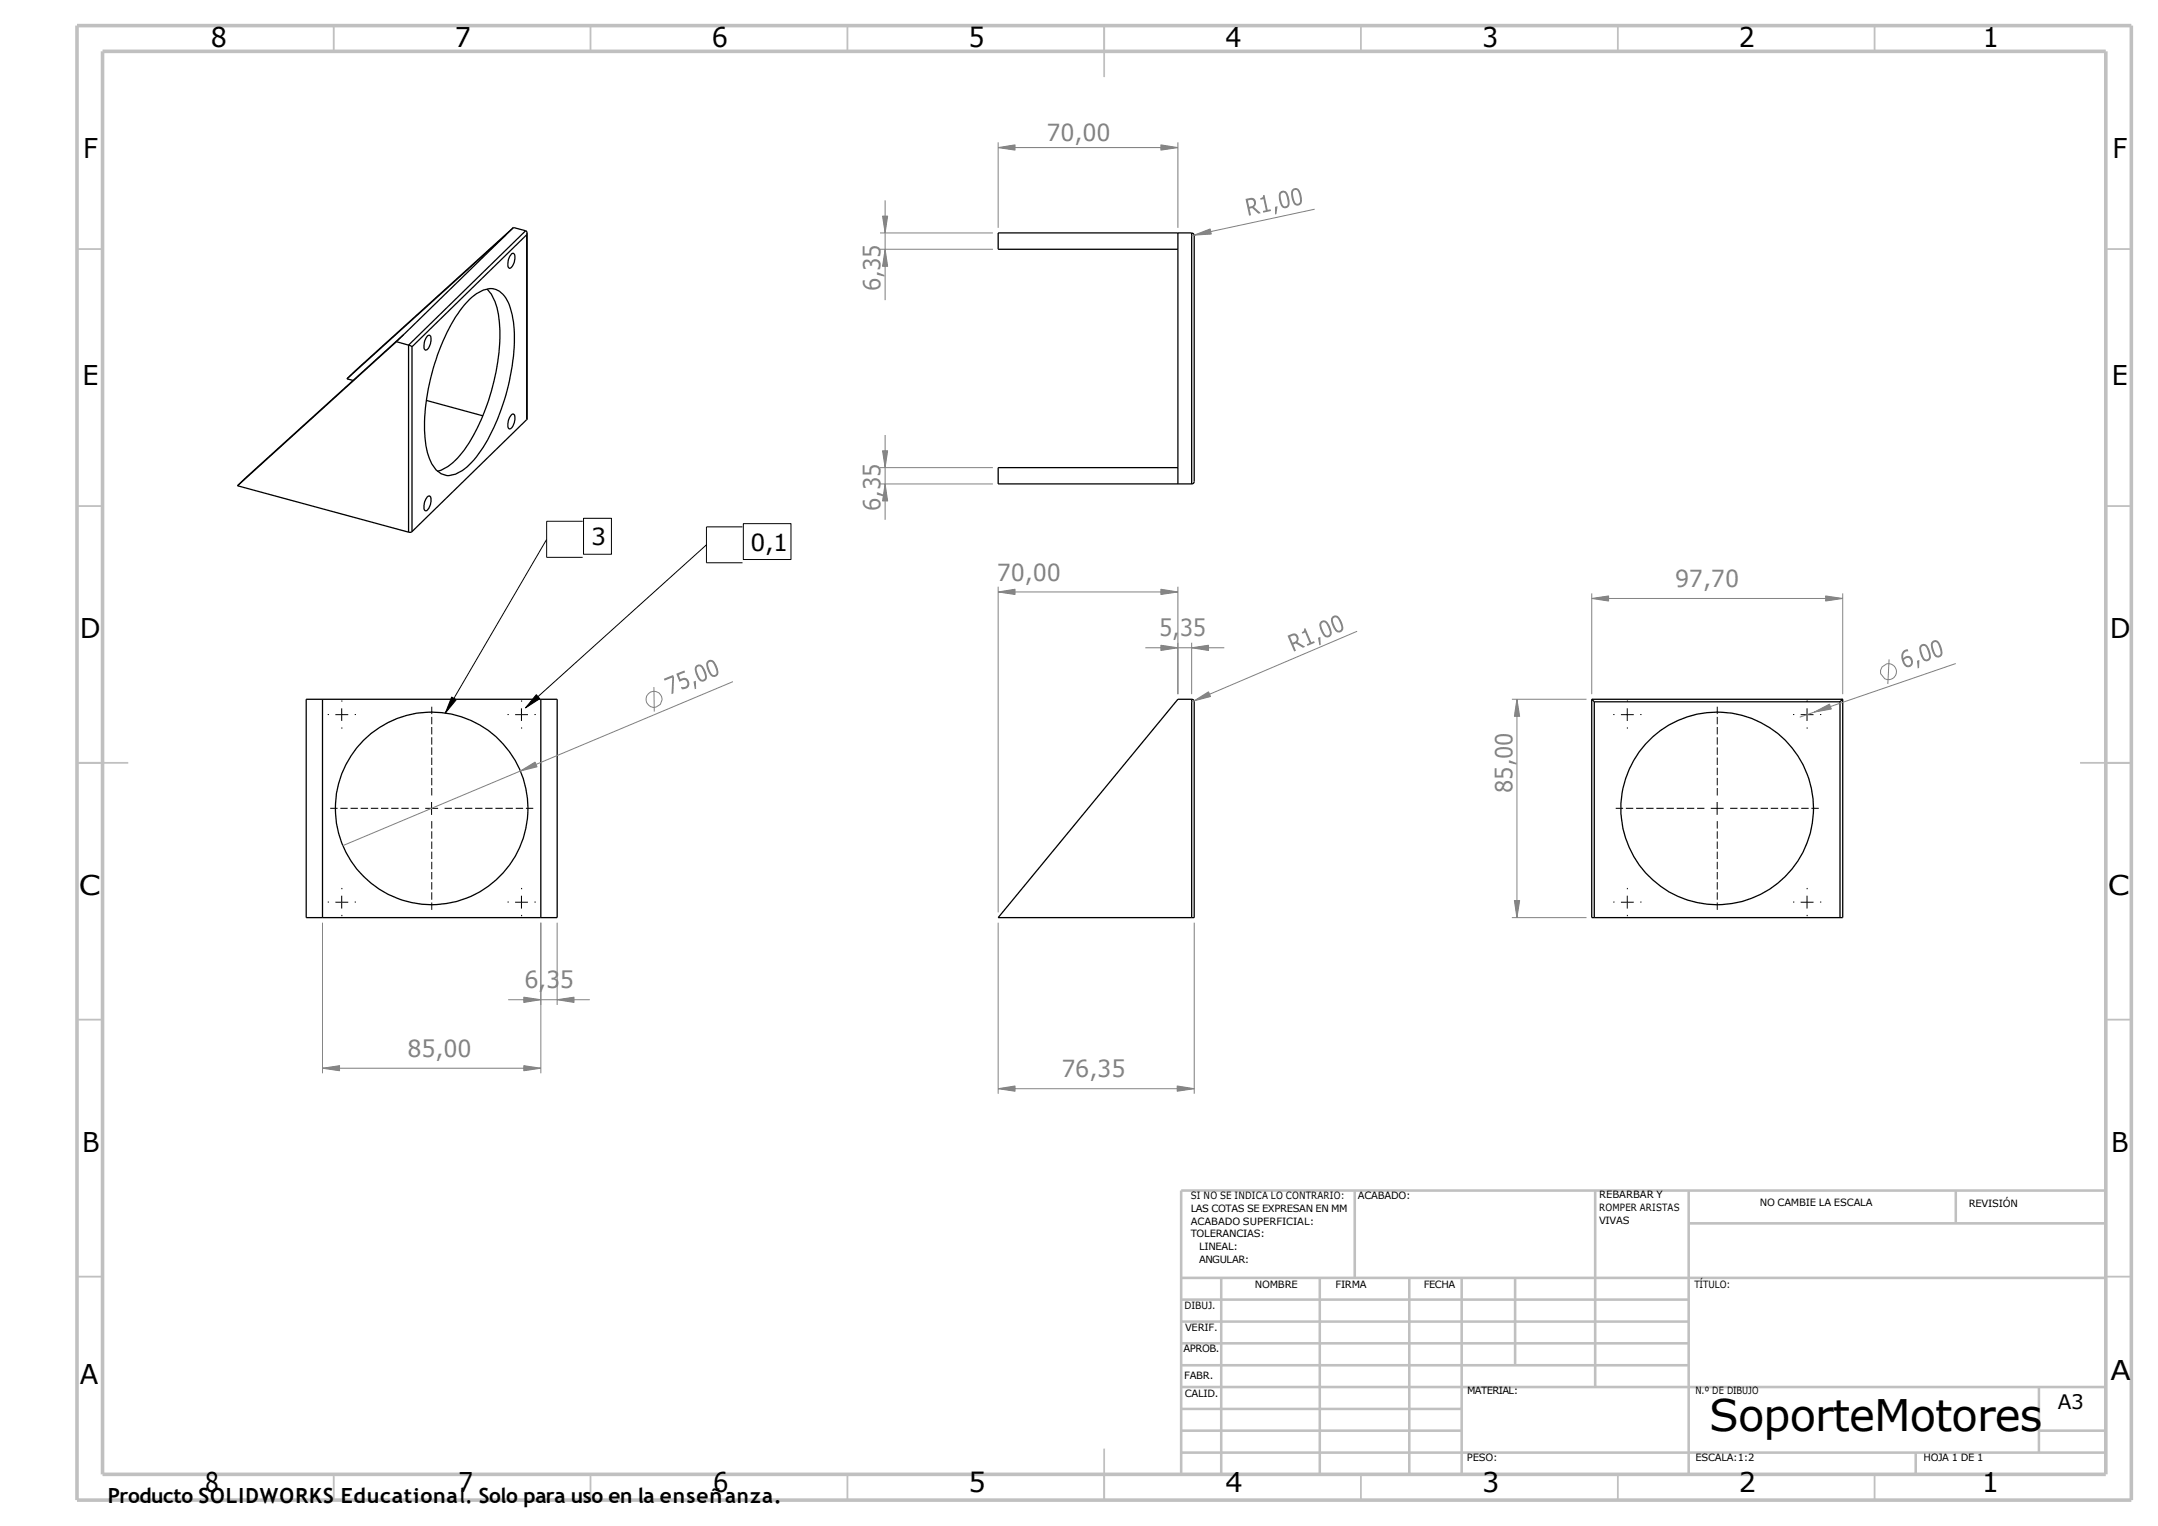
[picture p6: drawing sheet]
<svg xmlns="http://www.w3.org/2000/svg" width="420mm" height="297mm" viewBox="0 0 420 297" stroke-linecap="round" stroke-linejoin="round" font-family="sans-serif">
<g fill="none" stroke="#000" stroke-width=".25">
<path d="M91.4 58.3l.5-.4a5 5 0 0 1 4.7-1.5 5.5 5.5 0 0 1 3 4.3 29.7 29.7 0 0 1-.4 13.4 35 35 0 0 1-7.3 15.9l-.5 .4a6.5 6.5 0 0 1-4.4 2.2 4.5 4.5 0 0 1-3.4-3.3 23.6 23.6 0 0 1-.8-9.9 40.7 40.7 0 0 1 7.2-19.6zM94.8 56.2a10 10 0 0 1 2.4 6.5 40.9 40.9 0 0 1-7.2 25.4 9.5 9.5 0 0 1-4.8 3.6M98.5 45.7l-30.9 28M99.6 49.4a.5 .5 0 0 1 .6 .1 .5 .5 0 0 1 .1 .6 2.22 2.22 0 0 1-1.1 2.1 1.92 1.92 0 0 1 0-2.3zM100 44.3l-22.8 22.2M100 44.3l2.3 .6M100 44.3l-32.4 29.4M102.3 44.9a.57 .57 0 0 1 .2 .8M102.3 44.9l-22.8 22.3M102.5 45.7l-22.3 21.8M102.5 45.7v36M102.6 45.4l-.1 36.3"/>
<path d="M229.3 45.3v48.9M232 45.3l.3 .2 .2 .3v48l-.2 .3-.3 .1M232 45.3v48.9M232 45.3h-37.7v3.2h35M67.6 73.7l1.2 .4M77.2 66.5l-31 28.1M77.2 66.5l2.3 .7M78.7 65.1l-32.5 29.5M79.5 67.2l.7 .3M79.5 67.2v36.4M80.2 67.5v36M83 77.9l11 3"/>
<path d="M83.1 65.5a.43 .43 0 0 1 .6-.2 .43 .43 0 0 1 .2 .5 2.31 2.31 0 0 1-1 2.4 1.92 1.92 0 0 1 0-2.3zM46.2 94.6l33.3 9M83.1 96.8a.43 .43 0 0 1 .6-.2 .43 .43 0 0 1 .2 .5 2.67 2.67 0 0 1-.9 2.3h-.1a1.2 1.2 0 0 1-.3-1.5zM99.6 80.7a.5 .5 0 0 1 .6 .1 .5 .5 0 0 1 .1 .6 2.22 2.22 0 0 1-1.1 2.1 1.95 1.95 0 0 1 0-2.3zM102.5 81.7l-22.3 21.8M229.3 91h-35v3.2h37.7M80.2 103.5l-.7 .1M59.6 136.1h48.9v42.5h-48.9zM62.8 136.1v42.5M105.3 136.1v42.5M232 136.1l.3 .1 .2 .3v42.1h-.5M232 136.1h-2.7l-35 42.5h37.7"/>
<path d="M232 136.1v42.5M309.9 136.1l.5 .5M309.9 136.1v42.5h.5M309.9 136.1h48.9M310.4 136.6h47.8M310.4 136.6v42M358.2 136.6v42M358.8 136.1l-.6 .5M358.8 136.1v42.5h-.6M310.4 178.6h47.8"/>
<circle cx="84" cy="157.4" r="18.7"/>
<circle cx="334.3" cy="157.4" r="18.7"/>
</g>
<g fill="none" stroke="#808080" stroke-width=".19">
<path d="M172.3 39v19.4M194.3 28.7l3.3-.5v1zM194.3 27.7v16.7M194.3 28.7h35M226 28.2l3.3 .5-3.3 .5zM229.3 27.7v16.7M171.3 45.3h22M171.3 48.5h22M171.8 42.1h1l-.5 3.2zM172.3 48.5l.5 3.3h-1zM232.5 45.8l3.1-1.2 .2 1zM232.5 45.8l-.5 .1"/>
<path d="M256 40.7l-23.5 5.1M171.3 91h22M171.3 94.2h22M171.8 87.7h1l-.5 3.3zM172.3 94.2l.5 3.3h-1zM172.3 84.7v16.5M194.3 115.2l3.3-.5v1zM194.3 114.2v63.4M194.3 115.2h35M226 114.7l3.3 .5-3.3 .5zM229.3 114.2v20.9M309.9 116.5l3.3-.5v1z"/>
<path d="M309.9 115.5v19.6M309.9 116.5h48.9M355.5 116l3.3 .5-3.3 .5zM358.8 115.5v19.6M127.3 133.8l.1 4.7M142.7 132.7l-76 31.9M223 126.1h15.4M226 125.6l3.3 .5-3.3 .5zM232 126.1l3.3-.5v1zM232 125.1v10M232.5 136.4l2.8-1.7 .4 .9zM232.5 136.4l-.5 .2"/>
<path d="M264.2 122.9l-31.7 13.5M294.4 136.1h14.5M295.3 136.1l.6 3.3h-1.1zM295.3 136.1v42.5M353.2 138.6l3-1.5 .3 .9zM353.2 138.6l-2.8 1M367.8 128.4l-.2 4.8M380.8 129.2l-27.6 9.4M101.3 150.1l2.9-1.7 .4 .9zM62.8 179.6v29.3M105.3 179.6v29.3M108.5 179.6v16"/>
<path d="M194.3 179.6v33.3M232.5 179.6v33.3M294.4 178.6h14.5M294.8 175.3h1.1l-.6 3.3zM99 194.6h15.8M102 194.1l3.3 .5-3.3 .5zM108.5 194.6l3.3-.5v1zM62.8 207.9l3.3-.5v1zM62.8 207.9h42.5M102 207.4l3.3 .5-3.3 .5zM194.3 211.9l3.3-.5v1zM194.3 211.9h38.2"/>
<path d="M229.2 211.4l3.3 .5-3.3 .5z"/>
<circle cx="127.3" cy="136.1" r="1.55"/>
<circle cx="367.7" cy="130.7" r="1.55"/>
</g>
<g fill="none" stroke="#000" stroke-width=".19">
<path d="M106.4 105l-19.7 33.8M113.4 101.5h-7v7h7M137.5 106.1l-35.2 31.7M144.6 102.6h-7.1v7h7.1M65.3 139.1h2.5M66.5 137.9v2.4M87.9 135.7l.9 .5-2.1 2.6zM100.3 139.1h2.5M101.5 137.9v2.4M104.4 135.2l.7 .8-2.8 1.8zM315.6 139.1h2.5M316.8 137.9v2.4"/>
<path d="M350.6 139.1h2.5M351.8 137.9v2.4M82.8 157.4h2.5M84 156.1v2.5M333.1 157.4h2.5M334.3 156.1v2.5M65.3 175.6h2.5M66.5 174.4v2.5M100.3 175.6h2.5M101.5 174.4v2.5M315.6 175.6h2.5M316.8 174.4v2.5"/>
<path d="M350.6 175.6h2.5M351.8 174.4v2.5"/>
</g>
<g fill="none" stroke="#000" stroke-width=".19" stroke-dasharray="1.4 .5" stroke-linecap="butt">
<path d="M64.1 139.1h-.3M66.6 136.6v-.3M69.1 139.1h.2M99.1 139.1h-.3M101.6 136.6v-.3M104.1 139.1h.2M314.3 139.1h-.2M316.8 136.6v-.3M319.3 139.1h.3M349.3 139.1h-.2M351.8 136.6v-.3M354.3 139.1h.3"/>
<path d="M66.6 141.6v.2M81.6 157.3h-17.5M84.1 154.8v-17.5M84.1 159.8v17.5M86.6 157.3h17.5M101.6 141.6v.2M316.8 141.6v.2M331.8 157.3h-17.5M334.3 154.8v-17.5M334.3 159.8v17.5M336.8 157.3h17.5M351.8 141.6v.2"/>
<path d="M64.1 175.6h-.3M66.6 173.1v-.3M66.6 178.1v.2M69.1 175.6h.2M99.1 175.6h-.3M101.6 173.1v-.3M101.6 178.1v.2M104.1 175.6h.2M314.3 175.6h-.2M316.8 173.1v-.3M316.8 178.1v.2M319.3 175.6h.3"/>
<path d="M349.3 175.6h-.2M351.8 173.1v-.3M351.8 178.1v.2M354.3 175.6h.3"/>
</g>
<g fill="none" stroke="#c0c0c0" stroke-width=".35">
<path d="M65 5v5M115 5v5M165 5v5M215 5v10M265 5v5M315 5v5M365 5v5M15 48.5h5M410 48.5h5M15 98.5h5M410 98.5h5M15 148.5h10"/>
<path d="M405 148.5h10M15 198.5h5M410 198.5h5M15 248.5h5M410 248.5h5M65 287v5M115 287v5M165 287v5M215 282v10M265 287v5M315 287v5M365 287v5"/>
</g>
<g fill="none" stroke="#c0c0c0" stroke-width=".5">
<path d="M263.8 231.8v17M310.6 231.8v38.2M328.8 231.8v55.2M328.8 238.1h81.2M380.8 231.8v6.3M410 231.8h-180v55.2M230 248.8h180M230 257.3h98.8M230 253h98.8M237.8 248.8v38.2M257 248.8v38.2M274.4 248.8v38.2"/>
<path d="M284.6 248.8v38.2M295 248.8v17M230 265.8h98.8M230 261.5h98.8M230 278.5h54.6M230 274.3h54.6M230 270h180M397 278.5h13M397 270v12.8M230 282.8h180M373 282.8v4.2"/>
</g>
<path d="M15 5h400v287h-400zM20 10h390v277h-390z" fill="none" stroke="#c0c0c0" stroke-width=".7" stroke-linecap="butt"/>
<path d="M87.9 135.7l.9 .5-2.1 2.6zM104.4 135.2l.7 .8-2.8 1.8z" fill="#000"/>
<g fill="#808080">
<path d="M62.8 207.9l3.3-.5v1z"/>
<path d="M101.3 150.1l2.9-1.7 .4 .9z"/>
<path d="M102 207.4l3.3 .5-3.3 .5z"/>
<path d="M102 194.1l3.3 .5-3.3 .5z"/>
<path d="M108.5 194.6l3.3-.5v1z"/>
<path d="M172.3 94.2l.5 3.3h-1z"/>
<path d="M171.8 87.7h1l-.5 3.3z"/>
<path d="M172.3 48.5l.5 3.3h-1z"/>
<path d="M171.8 42.1h1l-.5 3.2z"/>
<path d="M194.3 211.9l3.3-.5v1z"/>
<path d="M194.3 115.2l3.3-.5v1z"/>
<path d="M194.3 28.7l3.3-.5v1z"/>
<path d="M226 125.6l3.3 .5-3.3 .5z"/>
<path d="M226 114.7l3.3 .5-3.3 .5z"/>
<path d="M226 28.2l3.3 .5-3.3 .5z"/>
<path d="M229.2 211.4l3.3 .5-3.3 .5z"/>
<path d="M232 126.1l3.3-.5v1z"/>
<path d="M232.5 136.4l2.8-1.7 .4 .9z"/>
<path d="M232.5 45.8l3.1-1.2 .2 1z"/>
<path d="M294.8 175.3h1.1l-.6 3.3z"/>
<path d="M295.3 136.1l.6 3.3h-1.1z"/>
<path d="M309.9 116.5l3.3-.5v1z"/>
<path d="M353.2 138.6l3-1.5 .3 .9z"/>
<path d="M355.5 116l3.3 .5-3.3 .5z"/>
</g>
<path d="M113.6 100.9h5.4v7h-5.4zM144.7 101.9h9.3v7h-9.3z" fill="none" stroke="#000" stroke-width=".19"/>
<g fill="#808080">
<path d="M250.7 123.8l.7-.3a.97 .97 0 0 1 1.3 .2 .97 .97 0 0 1-.1 1.3l1.5 .9-.4 .2-1.4-.8-.5 .2 .5 1.2-.3 .1zM251.2 124l.5 1.1a.75 .75 0 0 0 .7-.5 .75 .75 0 0 0-.2-.8l-.4-.1zM253.9 122.4l.2-.1 1.2 2.7 .5-.2 .2 .3-1.4 .6-.2-.3 .6-.2-.9-2.1-.5 .3-.2-.3a.52 .52 0 0 0 .5-.7zM256.6 124.2l.5-.2v1.5l-.2 .1zM257.1 121a1.03 1.03 0 0 1 1.7 .7l.3 .7a.98 .98 0 0 1 0 1.3 .98 .98 0 0 1-1.2 .2 3.3 3.3 0 0 1-.9-2.7zM257.4 121.3a2.1 2.1 0 0 0 .4 1.9 .6 .6 0 0 0 .8 .5 .6 .6 0 0 0 .2-1l-.2-.5a1.14 1.14 0 0 0-1.1-1zM259.4 120a1.03 1.03 0 0 1 1.7 .7l.3 .8a.97 .97 0 0 1 0 1.2 .97 .97 0 0 1-1.2 .3 3.3 3.3 0 0 1-1-2.7zM259.7 120.3a2.11 2.11 0 0 0 .3 1.9 .6 .6 0 0 0 .9 .5 .6 .6 0 0 0 .2-.9l-.2-.6a1.14 1.14 0 0 0-1.1-1z"/>
<path d="M129.3 132.1l1.7-.7 .2 .5-.1 3.1-.4 .1 .2-3.2-1.5 .6zM131.7 131.2l1.5-.7 .2 .4-1.2 .5 .3 .8a1.11 1.11 0 0 1 1.7 .8 1.11 1.11 0 0 1-1.4 1.2l-.2-.5a.8 .8 0 0 0 1-.1 .8 .8 0 0 0 0-1.1 1.07 1.07 0 0 0-1.3 .2zM135 132.7l.5-.2v1.6l-.2 .1zM135.5 129.6a1.03 1.03 0 0 1 1.7 .7l.3 .7a.98 .98 0 0 1 0 1.3 .98 .98 0 0 1-1.3 .2 3.3 3.3 0 0 1-.8-2.7zM135.8 129.8a2.11 2.11 0 0 0 .3 2 .6 .6 0 0 0 .9 .5 .6 .6 0 0 0 .2-1l-.2-.5a1.14 1.14 0 0 0-1.1-1zM137.8 128.7a1.03 1.03 0 0 1 1.6 .7l.3 .7a.97 .97 0 0 1 0 1.3 .97 .97 0 0 1-1.2 .2 3.3 3.3 0 0 1-.9-2.7zM138 128.9a2.11 2.11 0 0 0 .4 2 .6 .6 0 0 0 .8 .5 .6 .6 0 0 0 .2-1l-.2-.5a1.14 1.14 0 0 0-1-1.1z"/>
<path d="M370.5 126.8l.9-.4 .1 .4a.94 .94 0 0 0-.9 .4 .94 .94 0 0 0 0 1 1.04 1.04 0 0 1 1.4-.3 1.04 1.04 0 0 1 .4 1.4 1.04 1.04 0 0 1-1.3 .5 2.41 2.41 0 0 1-.6-3zM370.8 128.3a.8 .8 0 0 0 .2 .9 .8 .8 0 0 0 1 .1 .75 .75 0 0 0-.1-1.1 .75 .75 0 0 0-1.1 .1zM373.2 128.6l.5-.1-.1 1.5-.2 .1zM374 125.5a1.03 1.03 0 0 1 1.6 .9l.3 .7a.98 .98 0 0 1-.1 1.3 .98 .98 0 0 1-1.3 .1 3.3 3.3 0 0 1-.7-2.8zM374.1 125.9l-.1 .5 .2 .8a1.15 1.15 0 0 0 1 1.1 1.28 1.28 0 0 0 .1-1.6 .82 .82 0 0 0-1.1-.9zM376.3 124.8a1.03 1.03 0 0 1 1.6 .8l.2 .8a.97 .97 0 0 1-.1 1.3 .97 .97 0 0 1-1.2 .1 3.3 3.3 0 0 1-.7-2.8zM376.4 125.2l-.1 .5 .2 .8a1.14 1.14 0 0 0 1 1.1 1.28 1.28 0 0 0 .1-1.7 .82 .82 0 0 0-1.1-.8z"/>
<path d="M242.5 38.7l.8-.1a.97 .97 0 0 1 1.2 .4 .97 .97 0 0 1-.4 1.3l1.4 1.2-.5 .1-1.2-1.1-.5 .1 .3 1.3-.4 .1zM243 39l.2 1.2a.74 .74 0 0 0 .9-.3 .74 .74 0 0 0-.2-1zM245.9 38l.3-.1 .6 3 .6-.2v.4l-1.4 .3-.1-.3 .6-.2-.5-2.1-.6 .1v-.3a.52 .52 0 0 0 .5-.6zM248.3 40.3l.4-.1-.2 1.5-.3 .1zM249.2 37.4a1.01 1.01 0 0 1 1.1-.2 1.01 1.01 0 0 1 .6 1l.2 .8a.98 .98 0 0 1-.3 1.3 .98 .98 0 0 1-1.2 0 3.3 3.3 0 0 1-.4-2.9zM249.5 37.6l-.2 .5 .1 .9a1.14 1.14 0 0 0 .9 1.2 1.27 1.27 0 0 0 .3-1.7 .83 .83 0 0 0-1-.9zM251.6 36.9a1.01 1.01 0 0 1 1.1-.2 1.01 1.01 0 0 1 .6 1l.2 .8a.98 .98 0 0 1-.3 1.3 .98 .98 0 0 1-1.2 0 3.3 3.3 0 0 1-.4-2.9zM251.9 37.1l-.2 .5 .2 .8a1.15 1.15 0 0 0 .8 1.3 1.28 1.28 0 0 0 .3-1.7 .82 .82 0 0 0-1-1z"/>
</g>
<text font-size="8.5" x="332.8" y="278.6">SoporteMotores</text>
<g font-size="5.3">
<text x="41.1" y="9.1">8</text>
<text x="88.6" y="9.1">7</text>
<text x="138.6" y="9.1">6</text>
<text x="188.6" y="9.1">5</text>
<text x="238.6" y="9.1">4</text>
<text x="288.6" y="9.1">3</text>
<text x="338.6" y="9.1">2</text>
<text x="386.1" y="9.1">1</text>
<text x="16.2" y="30.7">F</text>
<text x="411.3" y="30.7">F</text>
<text x="16.1" y="75">E</text>
<text x="411.1" y="75">E</text>
<text x="15.5" y="124.3">D</text>
<text x="410.8" y="124.3">D</text>
<text x="15.4" y="174.3">C</text>
<text x="410.4" y="174.3">C</text>
<text x="16" y="224.3">B</text>
<text x="411" y="224.3">B</text>
<text x="15.5" y="269.4">A</text>
<text x="410.9" y="268.6">A</text>
<text x="39.9" y="290.4">8</text>
<text x="89.2" y="290.4">7</text>
<text x="138.8" y="290.4">6</text>
<text x="188.6" y="290.4">5</text>
<text x="238.6" y="290.4">4</text>
<text x="288.6" y="290.4">3</text>
<text x="338.6" y="290.4">2</text>
<text x="385.9" y="290.4">1</text>
</g>
<g font-size="4.6" fill="#808080">
<text x="203.8" y="27.4">70,00</text>
<text x="171.4" y="56.7" transform="rotate(-90 171.4 56.7)">6,35</text>
<text x="171.4" y="99.5" transform="rotate(-90 171.4 99.5)">6,35</text>
<text x="194.1" y="113">70,00</text>
<text x="326.1" y="114.3">97,70</text>
<text x="225.7" y="123.9">5,35</text>
<text x="294.5" y="154.3" transform="rotate(-90 294.5 154.3)">85,00</text>
<text x="102.1" y="192.4">6,35</text>
<text x="79.3" y="205.7">85,00</text>
<text x="206.6" y="209.6">76,35</text>
</g>
<g font-size="4.6">
<text x="115.1" y="106.1">3</text>
<text x="146.2" y="107.2">0,1</text>
</g>
<text font-size="4.1" x="21" y="292.5">Producto SOLIDWORKS Educational. Solo para uso en la enseñanza.</text>
<text font-size="3.9" x="400.7" y="274.3">A3</text>
<g font-size="1.9">
<text x="231.8" y="233.4">SI NO SE INDICA LO CONTRARIO:</text>
<text x="264.4" y="233.4">ACABADO:</text>
<text x="311.3" y="233.3">REBARBAR Y</text>
<text x="231.8" y="235.9">LAS COTAS SE EXPRESAN EN MM</text>
<text x="231.8" y="238.4">ACABADO SUPERFICIAL:</text>
<text x="311.3" y="235.8">ROMPER ARISTAS</text>
<text x="311.3" y="238.3">VIVAS</text>
<text x="342.6" y="234.8">NO CAMBIE LA ESCALA</text>
<text x="383.3" y="235">REVISIÓN</text>
<text x="231.8" y="240.9">TOLERANCIAS:</text>
<text x="233.5" y="243.4">LINEAL:</text>
<text x="233.5" y="245.9">ANGULAR:</text>
<text x="244.3" y="250.8">NOMBRE</text>
<text x="260" y="250.7">FIRMA</text>
<text x="277.2" y="250.7">FECHA</text>
<text x="329.9" y="250.7">TÍTULO:</text>
<text x="230.6" y="254.8">DIBUJ.</text>
<text x="230.4" y="263.2">APROB.</text>
<text x="230.7" y="259.1">VERIF.</text>
<text x="230.6" y="268.5">FABR.</text>
<text x="230.7" y="271.9">CALID.</text>
<text x="285.6" y="271.3">MATERIAL:</text>
<text x="330.1" y="271.3">N.º DE DIBUJO</text>
<text x="285.6" y="284.3">PESO:</text>
<text x="330.1" y="284.4">ESCALA:1:2</text>
<text x="374.5" y="284.4">HOJA 1 DE 1</text>
</g>
</svg>
